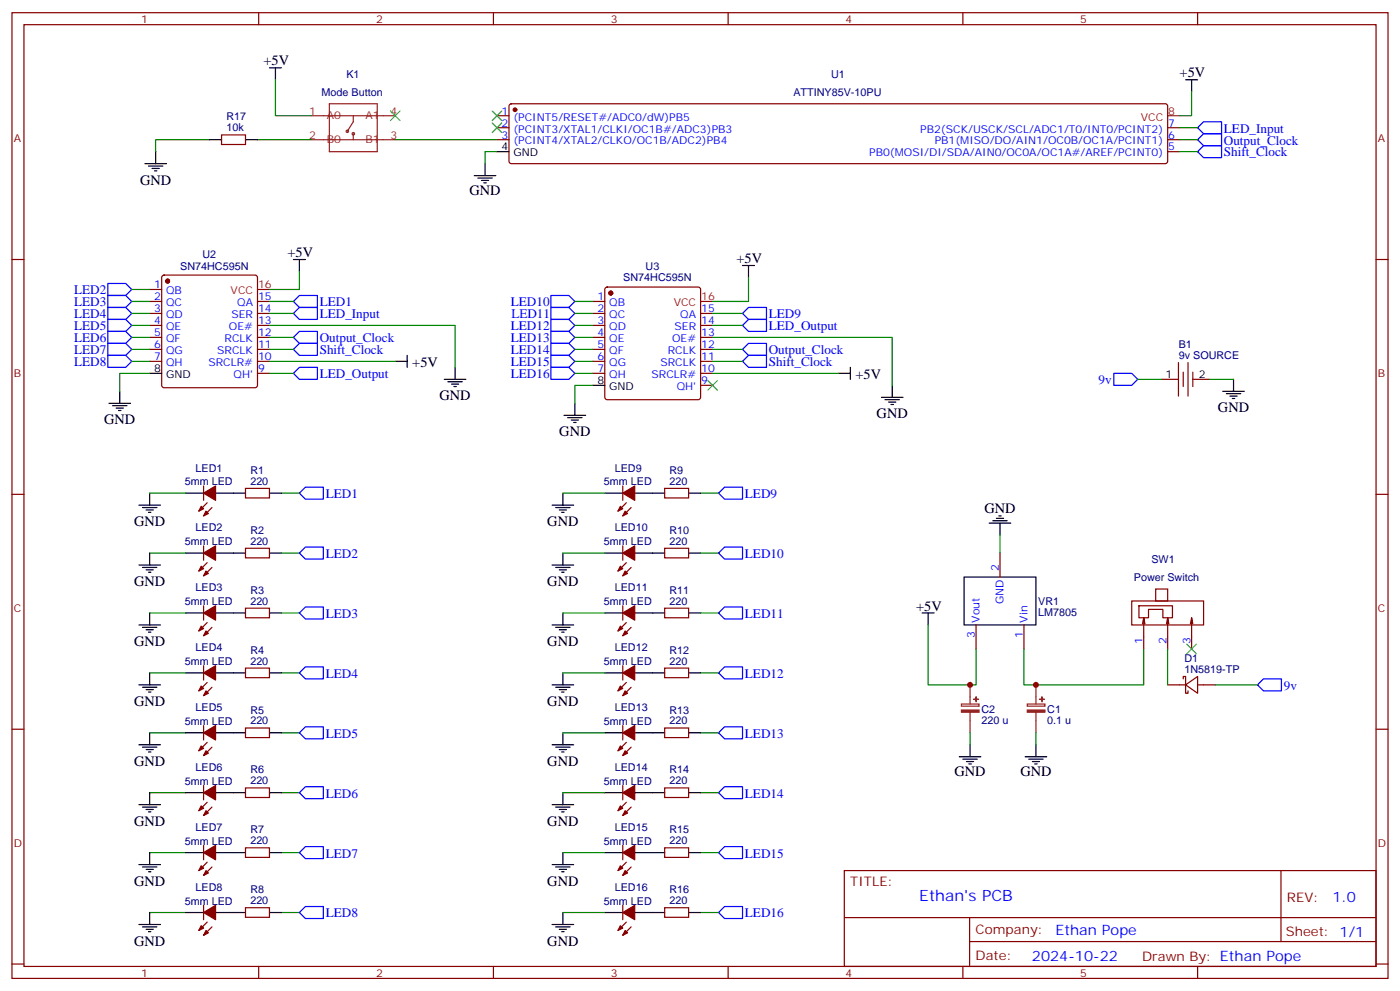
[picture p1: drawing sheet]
<svg xmlns="http://www.w3.org/2000/svg" width="412mm" height="292mm" viewBox="0 0 412 292" stroke-linecap="round" stroke-linejoin="round" font-family="sans-serif">
<g fill="none" stroke="#870000" stroke-width=".35">
<path d="M3.5 3.7h405.4v284.4h-405.4zM7.1 7.3h398.2v277.3h-398.2zM76.2 3.7v3.6M145.3 3.7v3.6M214.5 3.7v3.6M283.6 3.7v3.6M352.8 3.7v3.6M65.3 39.7h7v2.8h-7zM146.4 34.1h3.5M146.4 37.6h3.5M150.2 30.8l.4-.2h192.7l.5 .2 .2 .5v16.2l-.3 .5-.4 .2h-192.7l-.5-.2-.2-.5v-16.2zM344 37.6h3.5"/>
<path d="M146.4 41.1h3.5M344 41.1h3.5M344 44.7h3.5M3.5 76.4h3.6M405.3 76.4h3.6M44.1 85.2h3.5M44.1 88.8h3.5M44.1 92.3h3.5M44.1 95.8h3.5M44.1 99.3h3.5M47.9 81.2l.4-.2h26.8l.5 .2 .2 .5v31.8l-.2 .5-.5 .2h-26.8l-.5-.3-.2-.4v-31.8zM75.8 88.8h3.6"/>
<path d="M75.8 92.3h3.6M75.8 95.8h3.6M75.8 99.3h3.6M174.6 88.8h3.6M174.6 92.3h3.6M174.6 95.8h3.6M174.6 99.3h3.6M178.4 84.7l.5-.2h26.8l.5 .2 .2 .5v31.8l-.3 .5-.4 .2h-26.8l-.5-.2-.2-.5v-31.8zM206.4 92.3h3.5M206.4 95.8h3.5M206.4 99.3h3.5M44.1 102.9h3.5"/>
<path d="M44.1 106.4h3.5M75.8 102.9h3.6M75.8 106.4h3.6M75.8 109.9h3.6M174.6 102.9h3.6M174.6 106.4h3.6M174.6 109.9h3.6M206.4 102.9h3.5M206.4 106.4h3.5M206.4 109.9h3.5M206.4 113.5h3.5M342.2 111.7h4.9"/>
<path d="M347.1 106.8v9.8M348.5 109.6v4.2M350 106.8v9.8M351.4 109.6v4.2M351.4 111.7h4.9M3.5 145.6h3.6M60 143.1v4.2M61 148l-2.4 2.5M62.4 149.4l-2.4 2.5M72.3 143.8h7.1v2.8h-7.1zM183.4 143.1v4.2M184.5 148l-2.5 2.5"/>
<path d="M185.9 149.4l-2.5 2.5M195.8 143.8h7v2.8h-7zM405.3 145.6h3.6M60 160.7v4.3M60 178.4v4.2M61 165.7l-2.4 2.4M62.4 167.1l-2.4 2.4M72.3 161.4h7.1v2.9h-7.1zM72.3 179.1h7.1v2.8h-7.1zM183.4 160.7v4.3M183.4 178.4v4.2M184.5 165.7l-2.5 2.4"/>
<path d="M185.9 167.1l-2.5 2.4M195.8 161.4h7v2.9h-7zM195.8 179.1h7v2.8h-7zM294.6 162.8v7.1M333.4 177h21.1v7h-21.1zM335.5 178.4h9.9v3.5h-2.9v-2.5h-4.2v2.5h-2.8zM340.4 173.4h3.6v3.6h-3.6zM60 196v4.2M61 183.3l-2.4 2.5M62.4 184.7l-2.4 2.5M72.3 196.7h7.1v2.8h-7.1zM183.4 196v4.2"/>
<path d="M184.5 183.3l-2.5 2.5M185.9 184.7l-2.5 2.5M195.8 196.7h7v2.8h-7zM287.5 184v7.1M301.6 184v7.1M336.9 181.9l-.4 1.8M337.3 183.7l-.4-1.8v9.2M344 181.9l-.4 1.8M344.3 183.7l-.3-1.8v9.2M348.5 199.9v-.7h.7v4.9h.8v-.7M351 181.9l-.3 1.8M351.4 183.7l-.4-1.8v9.2"/>
<path d="M3.5 214.7h3.6M60 213.6v4.3M61 200.9l-2.4 2.5M61 218.6l-2.4 2.5M62.4 202.4l-2.4 2.4M62.4 220l-2.4 2.5M72.3 214.3h7.1v2.9h-7.1zM183.4 213.6v4.3M184.5 200.9l-2.5 2.5M184.5 218.6l-2.5 2.5M185.9 202.4l-2.5 2.4M185.9 220l-2.5 2.5"/>
<path d="M195.8 214.3h7v2.9h-7zM344 201.6h5.2M349.2 201.6l3.6-2.4v4.9zM352.8 201.6h5.3M405.3 214.7h3.6M60 231.3v4.2M61 236.2l-2.4 2.5M62.4 237.6l-2.4 2.5M72.3 232h7.1v2.8h-7.1zM183.4 231.3v4.2M184.5 236.2l-2.5 2.5M185.9 237.6l-2.5 2.5"/>
<path d="M195.8 232h7v2.8h-7zM60 248.9v4.3M61 253.9l-2.4 2.4M62.4 255.3l-2.4 2.4M72.3 249.6h7.1v2.8h-7.1zM183.4 248.9v4.3M184.5 253.9l-2.5 2.4M185.9 255.3l-2.5 2.4M195.8 249.6h7v2.8h-7zM248.7 256.3h156.6v28.3h-156.6zM377.3 256.4v20.8M60 266.6v4.2"/>
<path d="M61 271.5l-2.4 2.5M62.4 272.9l-2.4 2.5M72.3 267.3h7.1v2.8h-7.1zM183.4 266.6v4.2M184.5 271.5l-2.5 2.5M185.9 272.9l-2.5 2.5M195.8 267.3h7v2.8h-7zM248.7 270.2h156.5M285.6 277.2h119.6M285.6 270.2v14.1M3.5 283.8h3.6M76.2 284.6v3.5"/>
<path d="M145.3 284.6v3.5M214.5 284.6v3.5M283.6 284.6v3.5M352.8 284.6v3.5M405.3 283.8h3.6"/>
</g>
<g fill="#870000" stroke="#870000" stroke-width=".35">
<path d="M60 145.2l3.5-2.1v4.2z"/>
<path d="M59.3 149.1l.7 .7-1.4 .7z"/>
<path d="M60.7 150.5l.7 .7-1.4 .7z"/>
<path d="M60 162.8l3.5-2.1v4.3z"/>
<path d="M59.3 166.7l.7 .7-1.4 .7z"/>
<path d="M60.7 168.1l.7 .7-1.4 .7z"/>
<path d="M60 180.5l3.5-2.1v4.2z"/>
<path d="M59.3 184.4l.7 .7-1.4 .7z"/>
<path d="M60.7 185.8l.7 .7-1.4 .7z"/>
<path d="M60 198.1l3.5-2.1v4.2z"/>
<path d="M59.3 202l.7 .7-1.4 .7z"/>
<path d="M60.7 203.4l.7 .7-1.4 .7z"/>
<path d="M60 215.8l3.5-2.2v4.3z"/>
<path d="M59.3 219.6l.7 .7-1.4 .8z"/>
<path d="M60.7 221.1l.7 .7-1.4 .7z"/>
<path d="M60 233.4l3.5-2.1v4.2z"/>
<path d="M59.3 237.3l.7 .7-1.4 .7z"/>
<path d="M60.7 238.7l.7 .7-1.4 .7z"/>
<path d="M60 251l3.5-2.1v4.3z"/>
<path d="M59.3 254.9l.7 .7-1.4 .7z"/>
<path d="M60.7 256.3l.7 .7-1.4 .7z"/>
<path d="M60 268.7l3.5-2.1v4.2z"/>
<path d="M59.3 272.6l.7 .7-1.4 .7z"/>
<path d="M60.7 274l.7 .7-1.4 .7z"/>
<path d="M183.4 145.2l3.6-2.1v4.2z"/>
<path d="M182.7 149.1l.7 .7-1.4 .7z"/>
<path d="M184.1 150.5l.8 .7-1.5 .7z"/>
<path d="M183.4 162.8l3.6-2.1v4.3z"/>
<path d="M182.7 166.7l.7 .7-1.4 .7z"/>
<path d="M184.1 168.1l.8 .7-1.5 .7z"/>
<path d="M183.4 180.5l3.6-2.1v4.2z"/>
<path d="M182.7 184.4l.7 .7-1.4 .7z"/>
<path d="M184.1 185.8l.8 .7-1.5 .7z"/>
<path d="M183.4 198.1l3.6-2.1v4.2z"/>
<path d="M182.7 202l.7 .7-1.4 .7z"/>
<path d="M184.1 203.4l.8 .7-1.5 .7z"/>
<path d="M183.4 215.8l3.6-2.2v4.3z"/>
<path d="M182.7 219.6l.7 .7-1.4 .8z"/>
<path d="M184.1 221.1l.8 .7-1.5 .7z"/>
<path d="M183.4 233.4l3.6-2.1v4.2z"/>
<path d="M182.7 237.3l.7 .7-1.4 .7z"/>
<path d="M184.1 238.7l.8 .7-1.5 .7z"/>
<path d="M183.4 251l3.6-2.1v4.3z"/>
<path d="M182.7 254.9l.7 .7-1.4 .7z"/>
<path d="M184.1 256.3l.8 .7-1.5 .7z"/>
<path d="M183.4 268.7l3.6-2.1v4.2z"/>
<path d="M182.7 272.6l.7 .7-1.4 .7z"/>
<path d="M184.1 274l.8 .7-1.5 .7z"/>
<circle cx="151.7" cy="32.3" r=".53"/>
<circle cx="49.4" cy="82.8" r=".53"/>
<circle cx="179.9" cy="86.3" r=".53"/>
</g>
<g fill="none" stroke="#000" stroke-width=".35">
<path d="M79.4 20h3.5M81.1 20v3.5M349.2 23.5h3.6M351 23.5v3.5M42.7 48.2h6.3M43.7 48.9h4.3M44.8 49.6h2.1M45.5 50.3h.7M45.9 44.7v3.5M61.7 41.1h3.6M72.3 41.1h3.5M139.7 51.7h6.3"/>
<path d="M140.8 52.4h4.2M141.8 53.1h2.1M142.5 53.8h.7M142.9 48.2v3.5M146.4 44.7h3.5M86.4 76.4h3.6M88.2 76.4v3.5M218.7 78.2h3.5M220.5 78.2v3.5M32.1 118.7h6.4M33.2 119.5h4.2M35.3 115.2v3.5"/>
<path d="M44.1 109.9h3.5M116.4 106.4h3.5M119.9 104.6v3.6M130.9 111.7h6.3M131.9 112.4h4.3M133 113.1h2.1M133.7 113.8h.7M134.1 108.2v3.5M169.3 118.7v3.6M174.6 113.5h3.6M246.9 109.9h3.6M250.5 108.2v3.5"/>
<path d="M259.6 117h6.4M260.7 117.7h4.2M261.8 118.4h2.1M262.5 119.1h.7M262.8 113.5v3.5M360.2 115.2h6.3M361.2 115.9h4.3M362.3 116.6h2.1M363 117.3h.7M363.4 111.7v3.5M34.2 120.2h2.1M34.9 120.9h.7"/>
<path d="M166.2 122.3h6.3M167.2 123h4.2M168.3 123.7h2.1M169 124.4h.7M40.9 148.7h6.4M42 149.4h4.2M43 150.1h2.2M43.7 150.8h.7M44.1 145.2v3.5M54.7 145.2h5.3M63.5 145.2h8.8M79.4 145.2h3.5"/>
<path d="M162.6 148.7h6.4M163.7 149.4h4.2M164.7 150.1h2.2M165.5 150.8h.7M165.8 145.2v3.5M178.2 145.2h5.2M187 145.2h8.8M202.8 145.2h3.6M291.4 154h6.3M292.5 153.3h4.2M293.5 152.6h2.1M294.2 151.9h.7"/>
<path d="M294.6 154v3.6M40.9 166.4h6.4M42 167.1h4.2M43 167.8h2.2M43.7 168.5h.7M44.1 162.8v3.6M54.7 162.8h5.3M63.5 162.8h8.8M79.4 162.8h3.5M162.6 166.4h6.4M163.7 167.1h4.2M164.7 167.8h2.2"/>
<path d="M165.5 168.5h.7M165.8 162.8v3.6M178.2 162.8h5.2M187 162.8h8.8M202.8 162.8h3.6M284 169.9h21.2v14.1h-21.2zM40.9 184h6.4M42 184.7h4.2M43 185.4h2.2M43.7 186.1h.7M44.1 180.5v3.5M44.1 198.1v3.5"/>
<path d="M54.7 180.5h5.3M54.7 198.1h5.3M63.5 180.5h8.8M63.5 198.1h8.8M79.4 180.5h3.5M79.4 198.1h3.5M162.6 184h6.4M163.7 184.7h4.2M164.7 185.4h2.2M165.5 186.1h.7M165.8 180.5v3.5M165.8 198.1v3.5"/>
<path d="M178.2 180.5h5.2M178.2 198.1h5.2M187 180.5h8.8M187 198.1h8.8M202.8 180.5h3.6M202.8 198.1h3.6M271.6 180.5h3.6M273.4 180.5v3.5M40.9 201.6h6.4M40.9 219.3h6.4M42 202.4h4.2M42 220h4.2"/>
<path d="M43 203.1h2.2M43.7 203.8h.7M44.1 215.8v3.5M54.7 215.8h5.3M63.5 215.8h8.8M79.4 215.8h3.5M162.6 201.6h6.4M162.6 219.3h6.4M163.7 202.4h4.2M163.7 220h4.2M164.7 203.1h2.2M165.5 203.8h.7"/>
<path d="M165.8 215.8v3.5M178.2 215.8h5.2M187 215.8h8.8M202.8 215.8h3.6M285.8 219.3v3.5M305.2 219.3v3.5M40.9 236.9h6.4M42 237.6h4.2M43 220.7h2.2M43 238.3h2.2M43.7 221.4h.7M43.7 239h.7"/>
<path d="M44.1 233.4v3.5M54.7 233.4h5.3M63.5 233.4h8.8M79.4 233.4h3.5M162.6 236.9h6.4M163.7 237.6h4.2M164.7 220.7h2.2M164.7 238.3h2.2M165.5 221.4h.7M165.5 239h.7M165.8 233.4v3.5M178.2 233.4h5.2"/>
<path d="M187 233.4h8.8M202.8 233.4h3.6M282.6 222.8h6.3M283.6 223.5h4.3M284.7 224.2h2.1M285.4 224.9h.7M302 222.8h6.3M303 223.5h4.3M304.1 224.2h2.1M304.8 224.9h.7M40.9 254.6h6.4M42 255.3h4.2"/>
<path d="M43 256h2.2M43.7 256.7h.7M44.1 251v3.6M54.7 251h5.3M63.5 251h8.8M79.4 251h3.5M162.6 254.6h6.4M163.7 255.3h4.2M164.7 256h2.2M165.5 256.7h.7M165.8 251v3.6M178.2 251h5.2"/>
<path d="M187 251h8.8M202.8 251h3.6M40.9 272.2h6.4M42 272.9h4.2M43 273.6h2.2M43.7 274.3h.7M44.1 268.7v3.5M54.7 268.7h5.3M63.5 268.7h8.8M79.4 268.7h3.5M162.6 272.2h6.4M163.7 272.9h4.2"/>
<path d="M164.7 273.6h2.2M165.5 274.3h.7M165.8 268.7v3.5M178.2 268.7h5.2M187 268.7h8.8M202.8 268.7h3.6"/>
</g>
<path d="M344 34.1h3.5M75.8 85.2h3.6M206.4 88.8h3.5" fill="none" stroke="#f00" stroke-width=".35"/>
<g fill="none" stroke="#8c2424" stroke-width=".35">
<path d="M91.7 34.1h24.7M97 30.6h14.1v14.1h-14.1zM104.1 34.1v1.7l-1.8 2.9M104.1 39.4v1.7M91.7 41.1h24.7M283.2 207.3h5.2v.6h-5.2zM285.8 201.6v5.7M285.8 209.8v6M302.6 207.3h5.2v.6h-5.2zM305.2 201.6v5.7M305.2 209.8v6"/>
<circle cx="102.3" cy="38.7" r=".35"/>
<circle cx="104.1" cy="39.4" r=".35"/>
</g>
<g fill="#8c2424" stroke="#8c2424" stroke-width=".35">
<path d="M302.6 209.1h5.2v.6h-5.2z"/>
<path d="M306.2 205.9h1.4z"/>
<path d="M306.9 205.2l.1 1.4z"/>
<path d="M283.2 209.1h5.2v.6h-5.2z"/>
<path d="M286.8 205.9h1.4z"/>
<path d="M287.5 205.2v1.4z"/>
</g>
<g fill="none" stroke="#00f" stroke-width=".35">
<path d="M354.5 35.8h5.3v3.6h-5.3l-1.7-1.8zM352.8 41.1l1.7-1.7h5.3v3.5h-5.3zM354.5 42.9h5.3v3.5h-5.3l-1.7-1.7zM31.7 83.5h5.3l1.8 1.7-1.8 1.8h-5.3zM31.7 87h5.3l1.8 1.8-1.8 1.7h-5.3zM31.7 90.5h5.3l1.8 1.8-1.8 1.8h-5.3zM31.7 94.1h5.3l1.8 1.7-1.8 1.8h-5.3zM31.7 97.6h5.3l1.8 1.7-1.8 1.8h-5.3zM86.4 92.3l1.8-1.8h5.3v3.6h-5.3zM86.4 99.3l1.8-1.7h5.3v3.5h-5.3zM88.2 87h5.3v3.5h-5.3l-1.8-1.7zM162.3 87h5.3l1.7 1.8-1.7 1.7h-5.3z"/>
<path d="M162.3 90.5h5.3l1.7 1.8-1.7 1.8h-5.3zM162.3 94.1h5.3l1.7 1.7-1.7 1.8h-5.3zM162.3 97.6h5.3l1.7 1.7-1.7 1.8h-5.3zM218.7 92.3l1.8-1.8h5.3v3.6h-5.3zM218.7 95.8l1.8-1.7h5.3v3.5h-5.3zM31.7 101.1h5.3l1.8 1.8-1.8 1.7h-5.3zM31.7 104.6h5.3l1.8 1.8-1.8 1.8h-5.3zM86.4 109.9l1.8-1.7h5.3v3.5h-5.3zM86.4 102.9l1.8-1.8h5.3v3.5h-5.3zM162.3 101.1h5.3l1.7 1.8-1.7 1.7h-5.3zM162.3 104.6h5.3l1.7 1.8-1.7 1.8h-5.3zM162.3 108.2h5.3l1.7 1.7-1.7 1.8h-5.3z"/>
<path d="M218.7 102.9l1.8-1.8h5.3v3.5h-5.3zM218.7 106.4l1.8-1.8h5.3v3.6h-5.3zM328.1 109.9h5.3l1.7 1.8-1.7 1.8h-5.3zM88.2 145.2l1.8-1.8h5.2v3.6h-5.2zM211.7 145.2l1.7-1.8h5.3v3.6h-5.3zM88.2 162.8l1.8-1.7h5.2v3.5h-5.2zM211.7 162.8l1.7-1.7h5.3v3.5h-5.3zM88.2 180.5l1.8-1.8h5.2v3.5h-5.2zM88.2 198.1l1.8-1.7h5.2v3.5h-5.2zM211.7 180.5l1.7-1.8h5.3v3.5h-5.3zM211.7 198.1l1.7-1.7h5.3v3.5h-5.3zM88.2 215.8l1.8-1.8h5.2v3.5h-5.2z"/>
<path d="M211.7 215.8l1.7-1.8h5.3v3.5h-5.3zM370.4 201.6l1.8-1.7h5.3v3.5h-5.3zM88.2 233.4l1.8-1.8h5.2v3.6h-5.2zM211.7 233.4l1.7-1.8h5.3v3.6h-5.3zM88.2 251l1.8-1.7h5.2v3.5h-5.2zM211.7 251l1.7-1.7h5.3v3.5h-5.3zM90 266.9h5.2v3.5h-5.2l-1.8-1.7zM211.7 268.7l1.7-1.8h5.3v3.5h-5.3z"/>
</g>
<g fill="none" stroke="#008700" stroke-width=".35">
<path d="M81.1 23.5v10.6h10.6M347.5 37.6h5.3M351 27v7.1h-3.5M61.7 41.1h-15.8v3.6M75.8 41.1h15.9M116.4 41.1h30M146.4 44.7h-3.5v3.5M347.5 41.1h5.3M347.5 44.7h5.3M88.2 79.9v5.3h-8.8M38.8 88.8h5.3M38.8 85.2h5.3"/>
<path d="M38.8 92.3h5.3M38.8 95.8h5.3M38.8 99.3h5.3M79.4 95.8h54.7v12.4M79.4 88.8h7M79.4 92.3h7M79.4 99.3h7M169.3 88.8h5.3M169.3 92.3h5.3M169.3 95.8h5.3M169.3 99.3h5.3M209.9 99.3h52.9v14.2"/>
<path d="M209.9 92.3h8.8M209.9 95.8h8.8M220.5 81.7v7.1h-10.6M38.8 102.9h5.3M38.8 106.4h5.3M44.1 109.9h-8.8v5.3M79.4 102.9h7M79.4 106.4h37M79.4 109.9h7M169.3 102.9h5.3M169.3 106.4h5.3M169.3 109.9h5.3"/>
<path d="M174.6 113.5h-5.3v5.2M209.9 102.9h8.8M209.9 106.4h8.8M209.9 109.9h37M335.1 111.7h7.1M356.3 111.7h7.1M44.1 145.2h10.6M82.9 145.2h5.3M165.8 145.2h12.4M206.4 145.2h5.3M294.6 157.6v5.2M44.1 162.8h10.6"/>
<path d="M82.9 162.8h5.3M165.8 162.8h12.4M206.4 162.8h5.3M44.1 180.5h10.6M44.1 198.1h10.6M82.9 180.5h5.3M82.9 198.1h5.3M165.8 180.5h12.4M165.8 198.1h12.4M206.4 180.5h5.3M206.4 198.1h5.3M273.4 184v17.6h14.1v-10.5"/>
<path d="M301.6 191.1v10.5h35.3v-10.5M344 191.1v10.5M44.1 215.8h10.6M82.9 215.8h5.3M165.8 215.8h12.4M206.4 215.8h5.3M285.8 215.8v3.5M305.2 215.8v3.5M358.1 201.6h12.3M44.1 233.4h10.6M82.9 233.4h5.3M165.8 233.4h12.4"/>
<path d="M206.4 233.4h5.3M44.1 251h10.6M82.9 251h5.3M165.8 251h12.4M206.4 251h5.3M44.1 268.7h10.6M82.9 268.7h5.3M165.8 268.7h12.4M206.4 268.7h5.3"/>
</g>
<path d="M115 32.7l2.8 2.8M117.8 32.7l-2.8 2.8M145 36.2l2.8 2.8M145 32.7l2.8 2.8M147.8 36.2l-2.8 2.8M147.8 32.7l-2.8 2.8M208.5 112l2.8 2.9M211.3 112l-2.8 2.9M349.6 189.7l2.8 2.8M352.4 189.7l-2.8 2.8" fill="none" stroke="#3c3" stroke-width=".35"/>
<g fill="#c00">
<circle cx="305.2" cy="201.6" r=".88"/>
<circle cx="285.8" cy="201.6" r=".88"/>
</g>
<text font-size="4.6" fill="#00f" x="270.8" y="265.4">Ethan's PCB</text>
<g font-size="4.2">
<text x="77.6" y="19.3">+5V</text>
<text x="347.5" y="22.8">+5V</text>
<text x="41.3" y="54.4">GND</text>
<text x="138.3" y="57.4">GND</text>
<text x="84.7" y="75.7">+5V</text>
<text x="217" y="77.5">+5V</text>
<text x="121.5" y="108">+5V</text>
<text x="252" y="111.5">+5V</text>
<text x="129.5" y="117.9">GND</text>
<text x="30.7" y="125">GND</text>
<text x="258.2" y="123.2">GND</text>
<text x="358.8" y="121.4">GND</text>
<text x="164.8" y="128.5">GND</text>
<text x="39.5" y="154.9">GND</text>
<text x="161.2" y="154.9">GND</text>
<text x="290" y="150.9">GND</text>
<text x="39.5" y="172.6">GND</text>
<text x="161.2" y="172.6">GND</text>
<text x="269.9" y="179.8">+5V</text>
<text x="39.5" y="190.2">GND</text>
<text x="161.2" y="190.2">GND</text>
<text x="39.5" y="207.9">GND</text>
<text x="161.2" y="207.9">GND</text>
<text x="39.5" y="225.5">GND</text>
<text x="161.2" y="225.5">GND</text>
<text x="281.2" y="228.5">GND</text>
<text x="300.6" y="228.5">GND</text>
<text x="39.5" y="243.1">GND</text>
<text x="161.2" y="243.1">GND</text>
<text x="39.5" y="260.8">GND</text>
<text x="161.2" y="260.8">GND</text>
<text x="39.5" y="278.4">GND</text>
<text x="161.2" y="278.4">GND</text>
</g>
<g font-size="4.2" fill="#00f">
<text x="392.5" y="265.6">1.0</text>
<text x="310.9" y="275.2">Ethan Pope</text>
<text x="304" y="283">2024-10-22</text>
</g>
<g font-size="3.9" fill="#00f">
<text x="360.5" y="39">LED_Input</text>
<text x="360.5" y="42.5">Output_Clock</text>
<text x="360.5" y="46.1">Shift_Clock</text>
<text x="21.8" y="86.5">LED2</text>
<text x="21.8" y="90.1">LED3</text>
<text x="21.8" y="93.6">LED4</text>
<text x="94.2" y="93.7">LED_Input</text>
<text x="94.2" y="90.2">LED1</text>
<text x="150.5" y="90.1">LED10</text>
<text x="150.6" y="93.6">LED11</text>
<text x="226.5" y="93.7">LED9</text>
<text x="21.8" y="97.1">LED5</text>
<text x="21.8" y="100.6">LED6</text>
<text x="94.2" y="100.8">Output_Clock</text>
<text x="150.5" y="97.1">LED12</text>
<text x="150.5" y="100.6">LED13</text>
<text x="226.5" y="97.2">LED_Output</text>
<text x="21.8" y="104.2">LED7</text>
<text x="21.8" y="107.7">LED8</text>
<text x="94.2" y="104.3">Shift_Clock</text>
<text x="150.5" y="104.2">LED14</text>
<text x="150.5" y="107.7">LED15</text>
<text x="226.5" y="104.3">Output_Clock</text>
<text x="226.5" y="107.8">Shift_Clock</text>
<text x="94.2" y="111.3">LED_Output</text>
<text x="150.5" y="111.2">LED16</text>
<text x="323.6" y="113">9v</text>
<text x="96" y="146.7">LED1</text>
<text x="219.4" y="146.7">LED9</text>
<text x="96" y="164.3">LED2</text>
<text x="219.4" y="164.3">LED10</text>
<text x="96" y="181.9">LED3</text>
<text x="219.4" y="181.9">LED11</text>
<text x="96" y="199.6">LED4</text>
<text x="219.4" y="199.6">LED12</text>
<text x="378.2" y="203.1">9v</text>
<text x="96" y="217.2">LED5</text>
<text x="219.4" y="217.2">LED13</text>
<text x="96" y="234.8">LED6</text>
<text x="219.4" y="234.8">LED14</text>
<text x="96" y="252.5">LED7</text>
<text x="219.4" y="252.5">LED15</text>
<text x="96" y="270.1">LED8</text>
<text x="219.4" y="270.1">LED16</text>
</g>
<g font-size="3.9" fill="#800">
<text x="250.5" y="260.9">TITLE:</text>
<text x="379.1" y="265.6">REV:</text>
<text x="287.4" y="275.1">Company:</text>
<text x="378.7" y="275.7">Sheet: 1/1</text>
<text x="287.4" y="282.8">Date:</text>
<text x="336.4" y="282.9">Drawn By: Ethan Pope</text>
</g>
<g font-size="3.2" fill="#800">
<text x="41.6" y="6.7">1</text>
<text x="110.8" y="6.7">2</text>
<text x="179.9" y="6.7">3</text>
<text x="249.1" y="6.7">4</text>
<text x="318.2" y="6.7">5</text>
<text x="4.1" y="41.8">A</text>
<text x="405.9" y="41.8">A</text>
<text x="4.1" y="111">B</text>
<text x="405.9" y="111">B</text>
<text x="4.1" y="180.1">C</text>
<text x="405.9" y="180.1">C</text>
<text x="4.1" y="249.3">D</text>
<text x="405.9" y="249.3">D</text>
<text x="41.6" y="287.5">1</text>
<text x="110.8" y="287.5">2</text>
<text x="179.9" y="287.5">3</text>
<text x="249.1" y="287.5">4</text>
<text x="318.2" y="287.5">5</text>
</g>
<g font-size="3.2" fill="#000080">
<text x="102.1" y="22.9">K1</text>
<text x="244.8" y="22.9">U1</text>
<text x="94.7" y="28.2">Mode Button</text>
<text x="233.7" y="28.2">ATTINY85V-10PU</text>
<text x="66.7" y="35.5">R17</text>
<text x="66.7" y="38.7">10k</text>
<text x="59.6" y="75.8">U2</text>
<text x="53.1" y="79.4">SN74HC595N</text>
<text x="183.6" y="82.9">SN74HC595N</text>
<text x="190.2" y="79.4">U3</text>
<text x="347.2" y="105.7">9v SOURCE</text>
<text x="347.2" y="102.4">B1</text>
<text x="54.4" y="142.9">5mm LED</text>
<text x="57.6" y="138.8">LED1</text>
<text x="73.7" y="142.7">220</text>
<text x="73.7" y="139.5">R1</text>
<text x="177.9" y="142.9">5mm LED</text>
<text x="181.1" y="138.8">LED9</text>
<text x="197.2" y="142.7">220</text>
<text x="197.2" y="139.5">R9</text>
<text x="54.4" y="160.5">5mm LED</text>
<text x="57.6" y="156.5">LED2</text>
<text x="73.7" y="160.4">220</text>
<text x="73.7" y="157.2">R2</text>
<text x="177.9" y="160.5">5mm LED</text>
<text x="181.1" y="156.5">LED10</text>
<text x="197.2" y="160.4">220</text>
<text x="197.2" y="157.2">R10</text>
<text x="339.2" y="165.8">SW1</text>
<text x="334" y="171.1">Power Switch</text>
<text x="54.4" y="178.1">5mm LED</text>
<text x="57.6" y="174.1">LED3</text>
<text x="73.7" y="178">220</text>
<text x="73.7" y="174.8">R3</text>
<text x="177.9" y="178.1">5mm LED</text>
<text x="181.1" y="174.1">LED11</text>
<text x="197.2" y="178">220</text>
<text x="197.2" y="174.8">R11</text>
<text x="305.9" y="178.1">VR1</text>
<text x="305.9" y="181.4">LM7805</text>
<text x="57.6" y="191.8">LED4</text>
<text x="181.1" y="191.8">LED12</text>
<text x="54.4" y="195.8">5mm LED</text>
<text x="73.7" y="195.7">220</text>
<text x="73.7" y="192.5">R4</text>
<text x="177.9" y="195.8">5mm LED</text>
<text x="197.2" y="195.7">220</text>
<text x="197.2" y="192.5">R12</text>
<text x="348.9" y="194.9">D1</text>
<text x="348.9" y="198.1">1N5819-TP</text>
<text x="57.6" y="209.4">LED5</text>
<text x="181.1" y="209.4">LED13</text>
<text x="289.1" y="209.9">C2</text>
<text x="308.5" y="209.9">C1</text>
<text x="54.4" y="213.4">5mm LED</text>
<text x="73.7" y="213.3">220</text>
<text x="73.7" y="210.1">R5</text>
<text x="177.9" y="213.4">5mm LED</text>
<text x="197.2" y="213.3">220</text>
<text x="197.2" y="210.1">R13</text>
<text x="289.1" y="213.1">220 u</text>
<text x="308.5" y="213.1">0.1 u</text>
<text x="57.6" y="227">LED6</text>
<text x="73.7" y="227.7">R6</text>
<text x="181.1" y="227">LED14</text>
<text x="197.2" y="227.7">R14</text>
<text x="54.4" y="231">5mm LED</text>
<text x="73.7" y="230.9">220</text>
<text x="177.9" y="231">5mm LED</text>
<text x="197.2" y="230.9">220</text>
<text x="57.6" y="244.7">LED7</text>
<text x="73.7" y="245.4">R7</text>
<text x="181.1" y="244.7">LED15</text>
<text x="197.2" y="245.4">R15</text>
<text x="54.4" y="248.7">5mm LED</text>
<text x="73.7" y="248.6">220</text>
<text x="177.9" y="248.7">5mm LED</text>
<text x="197.2" y="248.6">220</text>
<text x="57.6" y="262.3">LED8</text>
<text x="73.7" y="263">R8</text>
<text x="181.1" y="262.3">LED16</text>
<text x="197.2" y="263">R16</text>
<text x="54.4" y="266.3">5mm LED</text>
<text x="73.7" y="266.2">220</text>
<text x="177.9" y="266.3">5mm LED</text>
<text x="197.2" y="266.2">220</text>
</g>
<g font-size="3.2" fill="#8d2323">
<text x="91.1" y="33.7">1</text>
<text x="96.3" y="35.1">A0</text>
<text x="107.6" y="35.1">A1</text>
<text x="115" y="33.7">4</text>
<text x="91.1" y="40.8">2</text>
<text x="115" y="40.8">3</text>
<text x="96.3" y="42.2">B0</text>
<text x="107.6" y="42.2">B1</text>
</g>
<g font-size="3.2" fill="#00f">
<text x="147.7" y="33.7">1</text>
<text x="151.2" y="35.5">(PCINT5/RESET#/ADC0/dW)PB5</text>
<text x="147.7" y="37.3">2</text>
<text x="147.7" y="40.8">3</text>
<text x="151.2" y="39">(PCINT3/XTAL1/CLKI/OC1B#/ADC3)PB3</text>
<text x="271.1" y="39">PB2(SCK/USCK/SCL/ADC1/T0/INT0/PCINT2)</text>
<text x="344.1" y="40.8">6</text>
<text x="344.1" y="37.3">7</text>
<text x="151.2" y="42.5">(PCINT4/XTAL2/CLKO/OC1B/ADC2)PB4</text>
<text x="256" y="46.1">PB0(MOSI/DI/SDA/AIN0/OC0A/OC1A#/AREF/PCINT0)</text>
<text x="275.3" y="42.5">PB1(MISO/DO/AIN1/OC0B/OC1A/PCINT1)</text>
<text x="344.1" y="44.3">5</text>
<text x="45.4" y="84.9">1</text>
<text x="45.4" y="88.4">2</text>
<text x="48.9" y="86.6">QB</text>
<text x="76" y="88.4">15</text>
<text x="176" y="88.4">1</text>
<text x="45.4" y="91.9">3</text>
<text x="45.4" y="95.5">4</text>
<text x="48.9" y="90.2">QC</text>
<text x="48.9" y="93.7">QD</text>
<text x="68.2" y="93.7">SER</text>
<text x="69.9" y="90.2">QA</text>
<text x="76" y="95.5">13</text>
<text x="76" y="91.9">14</text>
<text x="176" y="91.9">2</text>
<text x="176" y="95.5">3</text>
<text x="179.5" y="90.2">QB</text>
<text x="179.5" y="93.7">QC</text>
<text x="200.4" y="93.7">QA</text>
<text x="206.6" y="95.5">14</text>
<text x="206.6" y="91.9">15</text>
<text x="45.4" y="99">5</text>
<text x="48.9" y="97.2">QE</text>
<text x="48.9" y="100.8">QF</text>
<text x="66.2" y="100.8">RCLK</text>
<text x="67.4" y="97.2">OE#</text>
<text x="76" y="99">12</text>
<text x="176" y="99">4</text>
<text x="179.5" y="97.2">QD</text>
<text x="179.5" y="100.8">QE</text>
<text x="198" y="100.8">OE#</text>
<text x="198.7" y="97.2">SER</text>
<text x="206.6" y="99">13</text>
<text x="45.4" y="102.5">6</text>
<text x="45.4" y="106">7</text>
<text x="48.9" y="104.3">QG</text>
<text x="48.9" y="107.8">QH</text>
<text x="61.4" y="107.8">SRCLR#</text>
<text x="64" y="104.3">SRCLK</text>
<text x="76" y="106">10</text>
<text x="76" y="102.5">11</text>
<text x="176" y="102.5">5</text>
<text x="176" y="106">6</text>
<text x="179.5" y="104.3">QF</text>
<text x="179.5" y="107.8">QG</text>
<text x="194.5" y="107.8">SRCLK</text>
<text x="196.7" y="104.3">RCLK</text>
<text x="206.6" y="106">11</text>
<text x="206.6" y="102.5">12</text>
<text x="68.8" y="111.3">QH'</text>
<text x="76" y="109.6">9</text>
<text x="176" y="109.6">7</text>
<text x="179.5" y="111.3">QH</text>
<text x="191.9" y="111.3">SRCLR#</text>
<text x="206.6" y="113.1">9</text>
<text x="206.6" y="109.6">10</text>
<text x="199.3" y="114.9">QH'</text>
<text x="294.2" y="168.1" transform="rotate(-90 294.2 168.1)">2</text>
<text x="295.6" y="177.9" transform="rotate(-90 295.6 177.9)">GND</text>
<text x="288.6" y="183.3" transform="rotate(-90 288.6 183.3)">Vout</text>
<text x="302.7" y="183.3" transform="rotate(-90 302.7 183.3)">Vin</text>
<text x="287.2" y="187.8" transform="rotate(-90 287.2 187.8)">3</text>
<text x="301.3" y="187.8" transform="rotate(-90 301.3 187.8)">1</text>
<text x="336.5" y="189.6" transform="rotate(-90 336.5 189.6)">1</text>
<text x="343.6" y="189.6" transform="rotate(-90 343.6 189.6)">2</text>
<text x="350.7" y="189.6" transform="rotate(-90 350.7 189.6)">3</text>
</g>
<g font-size="3.2" fill="#f00">
<text x="336.1" y="35.5">VCC</text>
<text x="344.1" y="33.7">8</text>
<text x="67.9" y="86.6">VCC</text>
<text x="76" y="84.9">16</text>
<text x="206.6" y="88.4">16</text>
<text x="198.5" y="90.2">VCC</text>
</g>
<g font-size="3.2">
<text x="147.7" y="44.3">4</text>
<text x="151.2" y="46.1">GND</text>
<text x="45.4" y="109.6">8</text>
<text x="48.9" y="111.3">GND</text>
<text x="176" y="113.1">8</text>
<text x="343.4" y="111.3">1</text>
<text x="353.1" y="111.3">2</text>
<text x="179.5" y="114.9">GND</text>
</g>
</svg>
